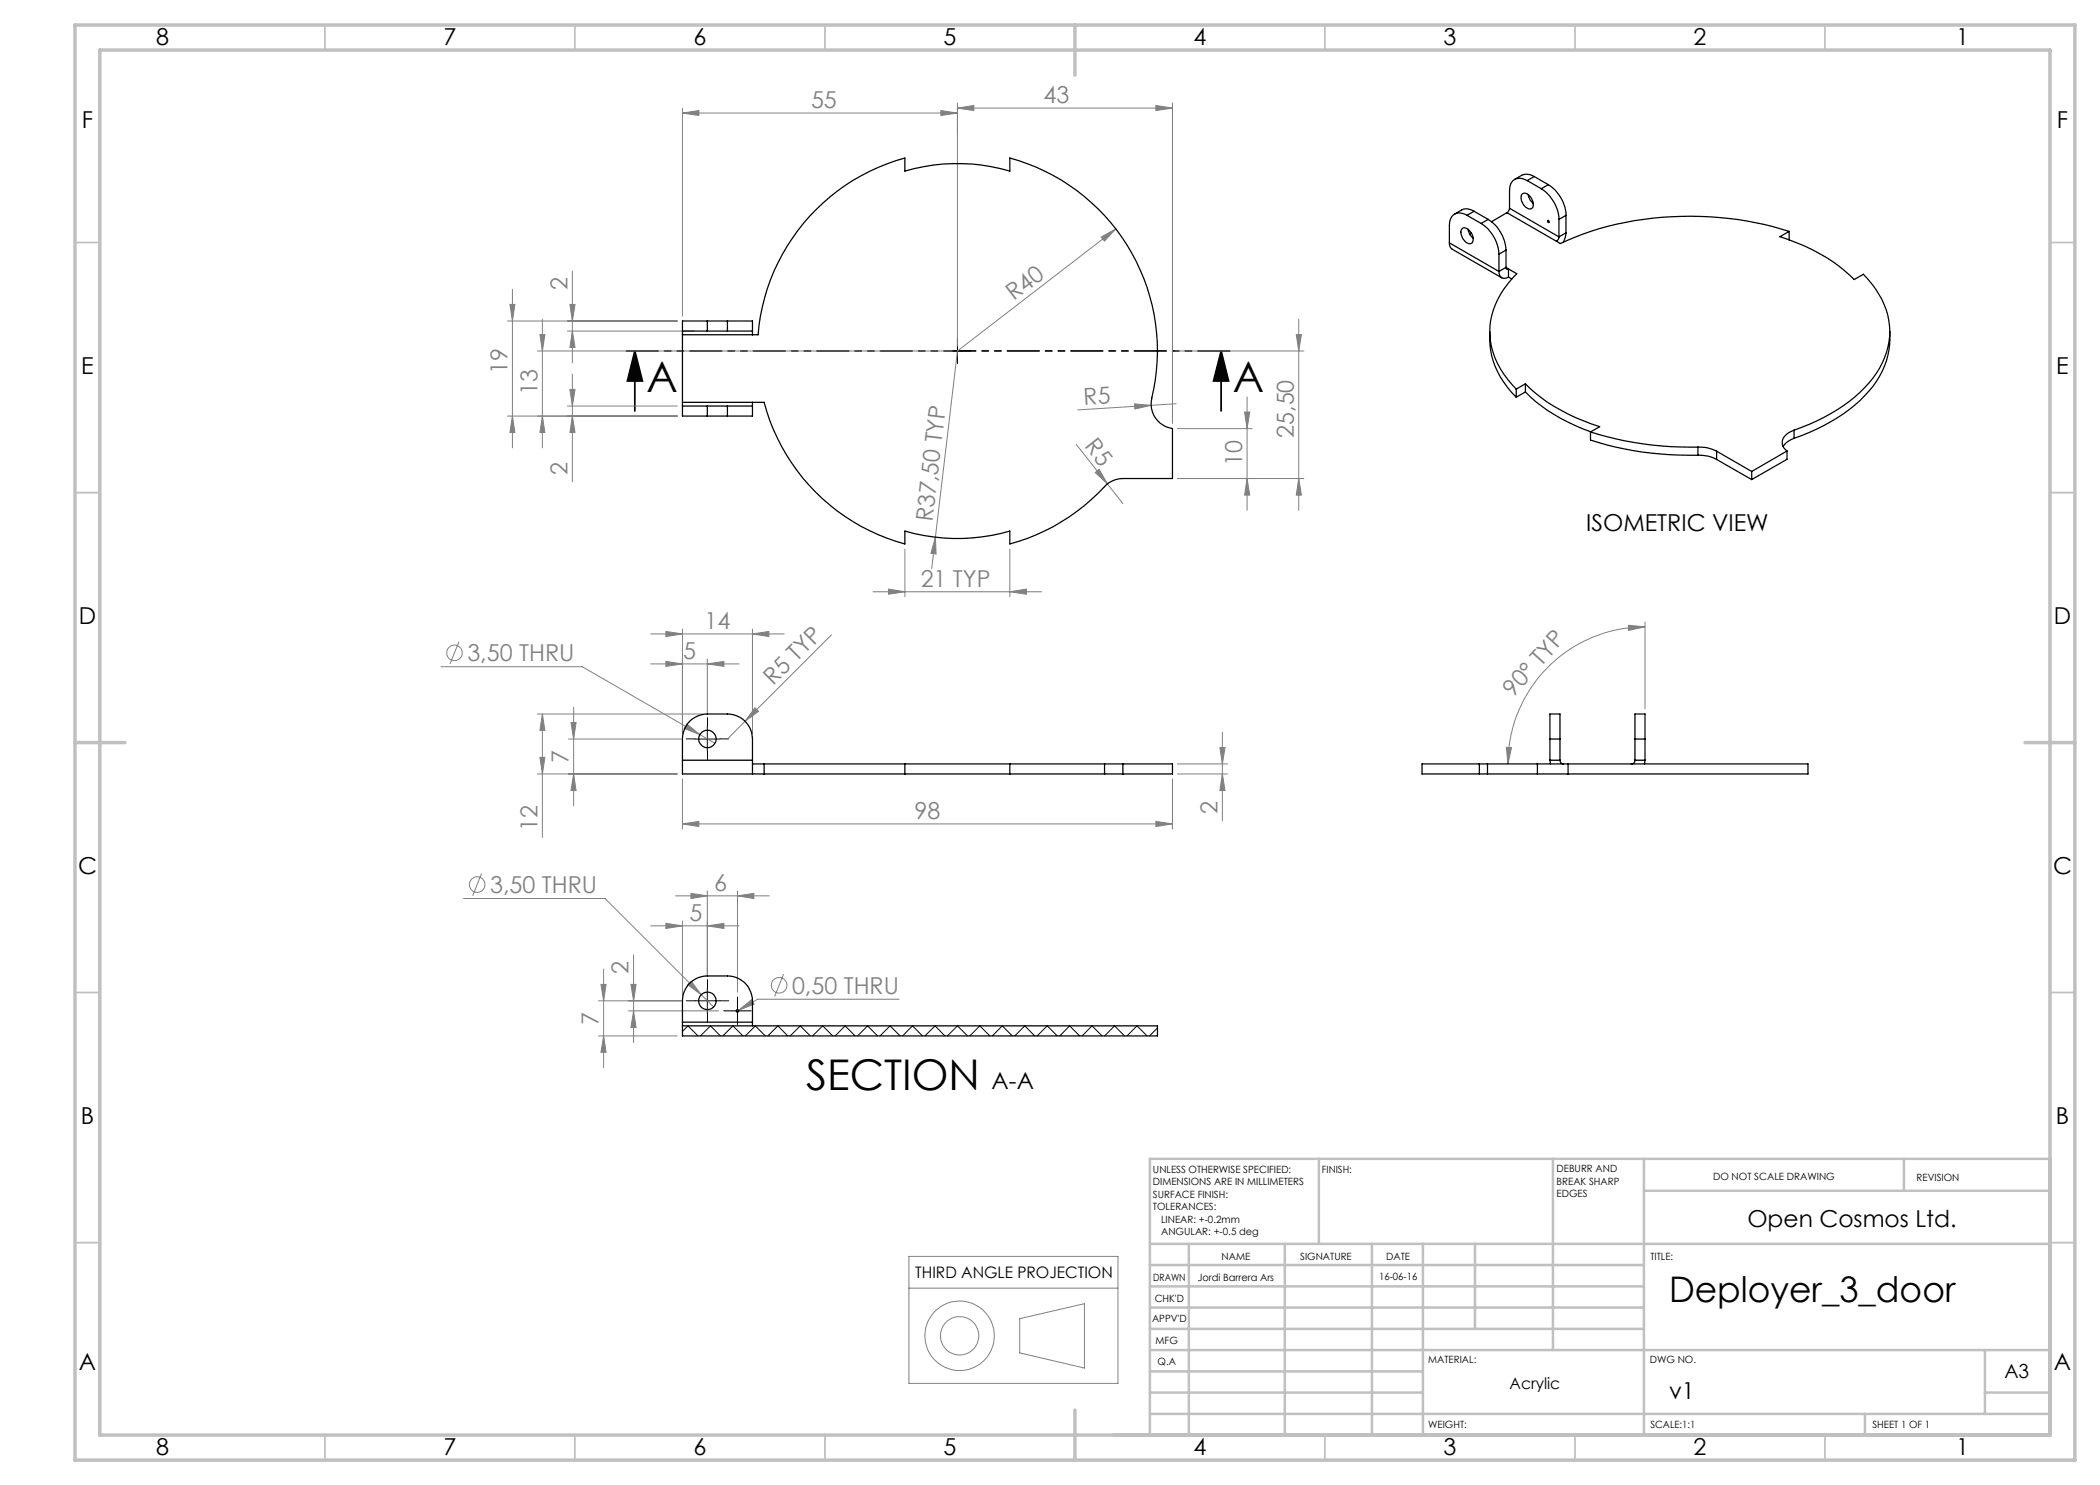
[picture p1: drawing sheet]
<svg xmlns="http://www.w3.org/2000/svg" width="420mm" height="297mm" viewBox="0 0 420 297" stroke-linecap="round" stroke-linejoin="round" font-family="sans-serif">
<g fill="none" stroke="#808080" stroke-width=".2">
<path d="M136.5 22.6l3.3-.5v1zM136.5 21.6v41.6M136.5 22.6h55M188.2 22.1l3.3 .5-3.3 .5zM191.5 21.6l3.3-.5v1zM191.5 20.6v48.6M191.5 21.6h43M231.2 21.1l3.3 .5-3.3 .5zM234.5 20.6v64.1M102.5 57.9v31.7M114.5 54.2v18.4M220.2 47.4l3-1.6-2.3 2.4z"/>
<path d="M223.2 45.8l-31.7 24.4-5.2 43.6M101.5 64.2h34M102 60.9h1l-.5 3.3zM107.5 70.2h83M108 66.9h1l-.5 3.3zM108.5 63.8v25.8M113.5 66.2h25.2M114 60.9h1l-.5 3.3zM114 77.9h1l-.5 3.3zM114.5 66.2l.5 3.3h-1zM114.5 74.9v21.4M235 70.2h25.8"/>
<path d="M249.4 79.4v22.7M259.3 66.9h1l-.5 3.3zM259.8 63.8v38.3M101.5 83.2h34M102.5 83.2l.5 3.3h-1zM108.5 83.2l.5 3.3h-1zM113.5 81.2h22M114.5 83.2l.5 3.3h-1zM215.2 88.9l9.4 11.8M219 94.5l.8-.6 1.7 2.9zM226.9 80.8l3.3 .3-3.2 .7zM235.2 80.7l-19.7 1.3"/>
<path d="M235.5 95.7h25.3M235.5 85.7h14.9M248.9 82.4h1l-.5 3.3zM249.4 95.7l.5 3.3h-1zM259.8 95.7l.5 3.3h-1zM174.6 118.4h33.7M177.7 117.8l3.3 .6-3.3 .4zM181 109.8v9.5M187.1 107.5l.1 3.3-1-.1zM202 118.4l3.3-.6v1zM202 109.8v9.5M88.2 133.3h28.3l23.5 13.6"/>
<path d="M91.8 128.3l-1.8 4.5M130.1 126.8h26.7M130.1 132.8h17.7M133.2 126.3l3.3 .5-3.3 .5zM133.2 132.3l3.3 .5-3.3 .5zM136.5 125.8v21M141.5 132.8l3.3-.5v1zM141.5 131.8v10.8M150.5 126.8l3.3-.5v1zM150.5 125.8v21M166.3 127l-17.3 17.2M325.7 125.1l3.3 .3-3.3 .7z"/>
<path d="M329 125.4a27.4 27.4 0 0 0-27.4 27.4M329 124.4v17.4M107.5 154.8h28M107.5 142.8h33M108 151.5h1l-.5 3.3zM108.5 142.8l.5 3.3h-1zM108.5 142.8v24.7M113.7 147.8h22.5M114.2 144.5h1l-.5 3.3zM114.7 154.8l.5 3.3h-1zM114.7 141.5v19.6M136.5 155.8v10"/>
<path d="M137.4 144.8l2.6 2.1-3.2-1.2zM140 146.9l3 1.8M149 144.2l-3.5 3.6M151 141.6l.7 .7-2.7 1.9zM234.5 155.8v10M235.5 154.8h10M235.5 152.8h10M244 149.5h1l-.5 3.3zM244.5 154.8l.5 3.3h-1zM244.5 146.4v17.8M301.3 149.5h1l-.7 3.3zM92.7 179.7h28.3l19.2 19.2"/>
<path d="M96.3 174.7l-1.8 4.4M135.1 179.2h18.7M136.5 164.8l3.3-.5v1zM136.5 164.8h98M138.2 178.7l3.3 .5-3.3 .5zM141.5 178.2v16.7M147.5 179.2l3.3-.5v1zM147.5 178.2v20.2M231.2 164.3l3.3 .5-3.3 .5zM120.2 196.9h1l-.5 3.3zM120.7 193.8v19.7M126.2 196.9h1l-.5 3.3z"/>
<path d="M126.7 191v17.5M130.1 185.2h17.7M133.2 184.7l3.3 .5-3.3 .5zM136.5 184.2v15M137.5 197l.8-.8 1.9 2.7zM140.2 198.9l2.5 2.5M141.5 185.2l3.3-.5v1zM156.7 194.8l-1.8 4.5M179.8 199.8h-28.3l-3.8 2.3M119.7 200.2h16.5M119.7 207.2h15.8M120.7 207.2l.5 3.3h-1z"/>
<path d="M125.7 202.2h18M126.7 202.2l.5 3.3h-1zM147.7 202.1l2.6-2.1 .5 .8zM147.7 202.1l-.5 .2M181.8 257.6h41.8M181.8 251.3h41.8v25.4h-41.8zM203.9 263.7l13-3v12.9l-13-3z"/>
<circle cx="90.9" cy="130.6" r="1.56"/>
<circle cx="95.4" cy="176.9" r="1.56"/>
<circle cx="155.8" cy="197.1" r="1.56"/>
<circle cx="191.9" cy="267.2" r="6.9"/>
<circle cx="191.9" cy="267.2" r="3.8"/>
</g>
<path d="M127 70.2l1.5 6h-3zM127 70.2v12M244.2 70.2l1.5 6h-3zM244.2 70.2v12" fill="none" stroke="#000" stroke-width=".35"/>
<path d="M139 147.8h-1.8M141.5 145.3v-1.8M141.5 150.3v1.7M144 147.8h1.7M141.5 197.7v-1.8M147.5 199.7v-.3M139 200.2h-1.8M141.5 202.7v1.7M144 200.2h1.7M145 202.2h-.3M147.5 204.7v.2M150 202.2h.2" fill="none" stroke="#000" stroke-width=".2" stroke-dasharray="15.2 1.3 1.3 1.3"/>
<path d="M189 70.2h5M191.5 67.7v5M139 147.8h5M141.5 145.3v5M141.5 197.7v5M147.5 199.7v5M139 200.2h5M145 202.2h5" fill="none" stroke="#000" stroke-width=".2"/>
<path d="M246.2 70.2h-121.2" fill="none" stroke="#000" stroke-width=".35" stroke-dasharray="6.3 1.3 1.3 1.3 1.3 1.3" stroke-dashoffset="-.3"/>
<g fill="none" stroke="#c0c0c0" stroke-width=".35">
<path d="M65 5v5M115 5v5M165 5v5M265 5v5M315 5v5M365 5v5M15 48.5h5M410 48.5h5M15 98.5h5M410 98.5h5M15 198.5h5M410 198.5h5"/>
<path d="M15 248.5h5M410 248.5h5M65 287v5M115 287v5M165 287v5M265 287v5M315 287v5M365 287v5"/>
</g>
<g fill="none" stroke="#c0c0c0" stroke-width=".5">
<path d="M263.8 231.8v17M310.6 231.8v38.2M328.8 231.8v55.2M328.8 238.2h81.2M380.8 231.8v6.4M410 231.8h-180v55.2M230 248.8h180M230 257.3h98.8M230 253h98.8M237.8 248.8v38.2M257 248.8v38.2M274.4 248.8v38.2"/>
<path d="M284.6 248.8v38.2M295 248.8v17M230 265.8h98.8M230 261.5h98.8M230 278.5h54.6M230 274.3h54.6M230 270h180M397 278.5h13M397 270v12.8M230 282.8h180M373 282.8v4.2"/>
</g>
<path d="M15 5h400v287h-400zM20 10h390v277h-390zM215 5v10M15 148.5h10M405 148.5h10M215 282v10" fill="none" stroke="#c0c0c0" stroke-width=".7"/>
<path d="M244.2 70.2l1.5 6h-3zM127 70.2l1.5 6h-3z" fill="#000"/>
<g fill="#808080">
<path d="M219 94.5l.8-.6 1.7 2.9z"/>
<path d="M226.9 80.8l3.3 .3-3.2 .7z"/>
<path d="M220.2 47.4l3-1.6-2.3 2.4z"/>
<path d="M151 141.6l.7 .7-2.7 1.9z"/>
<path d="M187.1 107.5l.1 3.3-1-.1z"/>
<path d="M141.5 132.8l3.3-.5v1zM133.2 132.3l3.3 .5-3.3 .5zM231.2 21.1l3.3 .5-3.3 .5zM191.5 21.6l3.3-.5v1z"/>
<path d="M136.5 164.8l3.3-.5v1zM231.2 164.3l3.3 .5-3.3 .5zM133.2 126.3l3.3 .5-3.3 .5zM150.5 126.8l3.3-.5v1zM137.4 144.8l-.6 .9 3.2 1.2zM136.5 22.6l3.3-.5v1zM188.2 22.1l3.3 .5-3.3 .5zM138.3 196.2l-.8 .8 2.7 1.9zM147.7 202.1l3.1-1.3-.5-.8z"/>
<path d="M138.2 178.7l3.3 .5-3.3 .5zM147.5 179.2l3.3-.5v1z"/>
<path d="M141.5 185.2l3.3-.5v1zM133.2 184.7l3.3 .5-3.3 .5z"/>
<path d="M202 118.4l3.3-.6v1zM177.7 117.8l3.3 .6-3.3 .4z"/>
<path d="M325.7 125.1l3.3 .3-3.3 .7zM301.3 149.5h1l-.7 3.3z"/>
<path d="M244.5 154.8l.5 3.3h-1zM244 149.5h1l-.5 3.3zM249.4 95.7l.5 3.3h-1zM248.9 82.4h1l-.5 3.3zM259.8 95.7l.5 3.3h-1zM259.3 66.9h1l-.5 3.3z"/>
<path d="M108.5 83.2l.5 3.3h-1zM108 66.9h1l-.5 3.3z"/>
<path d="M108.5 142.8l.5 3.3h-1zM108 151.5h1l-.5 3.3zM114.2 144.5h1l-.5 3.3zM114.7 154.8l.5 3.3h-1zM102 60.9h1l-.5 3.3zM102.5 83.2l.5 3.3h-1zM114 60.9h1l-.5 3.3zM114.5 66.2l.5 3.3h-1zM114 77.9h1l-.5 3.3zM114.5 83.2l.5 3.3h-1zM126.2 196.9h1l-.5 3.3zM126.7 202.2l.5 3.3h-1zM120.2 196.9h1l-.5 3.3zM120.7 207.2l.5 3.3h-1z"/>
</g>
<g fill="none" stroke="#000" stroke-width=".25">
<path d="M304.3 38.9a1 1 0 0 1 1.7 .3 1.96 1.96 0 0 1 .4 2.5 1.52 1.52 0 0 1-1.9-1.2l-.3-1zM305.4 36.1a2.15 2.15 0 0 0-2.5-.2 2.15 2.15 0 0 0-1 2.3v3.5M305.4 36.1l2.9 1.6M305.6 38.9l.5 1.2 .6 .6M306.8 35.3l-1.3-.4a3.5 3.5 0 0 0-2.6 1M306.8 35.3l-1.4 .8M306.8 35.3l2.9 1.6M308.3 37.7a7.8 7.8 0 0 1 3.5 6.2M309.7 36.9a7.8 7.8 0 0 1 3.5 6.2M309.7 36.9l-1.4 .8M289.9 48.6a1.38 1.38 0 0 0 .5 1.2l10 5.8M289.9 48.6l9.9 5.7"/>
<path d="M292.5 45.7a1.26 1.26 0 0 1 1.7 .8 1.52 1.52 0 0 1 0 2.2 2 2 0 0 1-2-1.9v-.7zM293.4 43.1a2.15 2.15 0 0 0-2.5-.3 2.15 2.15 0 0 0-1 2.3v3.5M293.4 43.1l2.8 1.6M293.6 45.9l.4 1.1 .6 .6M294.3 46.6l-.4 .2M294.8 42.3l-.4-.3a2.21 2.21 0 0 0-2.1 0l-1.4 .8M294.8 42.3l-1.4 .8M294.8 42.3l2.8 1.6M296.2 44.7a7.9 7.9 0 0 1 3.6 6.1M297.6 43.9a7.9 7.9 0 0 1 3.6 6.1M297.6 43.9l-1.4 .8M299.8 54.3a1.16 1.16 0 0 0 .5 1.2 1.16 1.16 0 0 0 1.4-.1"/>
<path d="M299.8 50.8v3.5M301.2 53.5a.31 .31 0 0 0 .1 .3 .31 .31 0 0 0 .4 0M301.2 53.5l.5 .3M301.2 50l-1.4 .8M301.2 53.5l-1.4 .8M301.2 50v3.5M301.4 42.5l-3.1 1.8M301.4 42.5l9.9 5.8M301.7 53.8l1.7 .9a15.9 15.9 0 0 0-5.3 13.8 17.1 17.1 0 0 0 5.1 9.3M301.7 53.8v1.6M301.7 55.4l.7 .4M301.9 41.7l-.2 .6-.3 .2"/>
<path d="M301.9 41.7l9.9 5.7M309.6 44.1a.25 .25 0 0 1 .2 .1 .25 .25 0 0 1-.1 .3l-.2-.3zM311.8 47.4l-.1 .4-.4 .5M311.8 43.9v3.5M313.2 46.6l-.1 .9-.5 1M313.2 46.6l-1.4 .8M313.2 43.1l-1.4 .8M313.2 43.1v3.5M357.8 46.3a65.8 65.8 0 0 0-42.7 1.1l-3 1.3-.8-.4M357.8 46.3l-1.8 1a36.3 36.3 0 0 1 14.8 8.6l1.9-1a15.9 15.9 0 0 1 5.1 13.5 18 18 0 0 1-6.9 11 38.6 38.6 0 0 1-12.1 6.6M357.8 46.3v1.6M357.8 47.9v.1"/>
<path d="M136.5 66.2h5M136.5 66.2v.8M136.5 67h15.1a40 40 0 0 1 29.4-35.4v2.6a37.6 37.6 0 0 1 21 0v-2.6a40.1 40.1 0 0 1 28.3 48.7 5 5 0 0 0 4.2 5.4v10h-9.9a4.9 4.9 0 0 0-3.7 1.6 40.5 40.5 0 0 1-18.9 11.5v-2.6a37.6 37.6 0 0 1-21 0v2.6a39.9 39.9 0 0 1-28.2-28.3h-16.3M136.5 67v13.5M141.5 64.2h-5v2M141.5 64.2v2M141.5 66.2h4M141.5 64.2h4M145.5 66.2h5M145.5 64.2h5v2M145.5 64.2v2M150.5 66.2v.8"/>
<path d="M298 66.3a16.3 16.3 0 0 0 5.2 13.1M303.2 77.8v1.6M305.1 76.8a34.9 34.9 0 0 0 14.8 8.5l-1.8 1.1M305.1 78.4a34.2 34.2 0 0 0 13 8M305.1 76.8l-1.9 1M305.1 76.8v1.6M305.1 78.4l-1.9 1M378 66.3a16.3 16.3 0 0 1-5.1 12.9 35.2 35.2 0 0 1-14.1 8.5M136.5 81.2h5M136.5 81.2v2h5M136.5 80.5v.7M141.5 81.2v2"/>
<path d="M141.5 81.2h4M141.5 83.2h4M145.5 81.2h5M145.5 81.2v2M150.5 81.2v2h-5M150.5 80.5v.7M318.1 86.4a66.5 66.5 0 0 0 21.5 3M318.1 86.4v1.6a64 64 0 0 0 21.5 3M339.6 89.4a7.3 7.3 0 0 1 3.7 .8M339.6 91a6.9 6.9 0 0 1 3.7 .9M339.6 89.4v1.6M343.3 90.2l7 4.1"/>
<path d="M343.3 90.2v1.7M343.3 91.9l7 4M350.3 94.3v1.6M357.4 90.2l-7.1 4.1M357.4 90.2v1.7l-7.1 4M358.8 86a2.87 2.87 0 0 0-2.4 2.8 2.05 2.05 0 0 0 1 1.4M358.8 87.7l-1.5 .8-.7 .8M358.8 86v1.7M136.5 152v-4.2a4.9 4.9 0 0 1 5-5h4a5 5 0 0 1 5 5v4.2M136.5 152v2.8h16.3M136.5 152h14M150.5 152v2.8"/>
<path d="M150.5 152.8h2.3M152.8 152.8h28.2M152.8 154.8h28.2M152.8 152.8v2M181 152.8h21M181 154.8h21M181 152.8v2M202 152.8h18.9M202 154.8h18.9M202 152.8v2M220.9 152.8h3.7M220.9 154.8h3.7"/>
<path d="M220.9 152.8v2M224.6 152.8v2M224.6 152.8h9.9v2h-9.9M295.9 152.8h1.6M295.9 154.8h1.6M295.9 152.8h-11.5v2h11.5M295.9 152.8v2M297.5 152.8h10M297.5 154.8h10M297.5 152.8v2M307.5 152.8h6.1M307.5 154.8h6.1"/>
<path d="M307.5 152.8v2M310 147.8v-5h2v5M310 152l.1 .8M310 152h2M310 147.8h2M310 147.8v4.2M312 152a.72 .72 0 0 0 .7 .8M312 147.8v4.2M313.6 152.8h48v2h-48M313.6 152.8v2M327 147.8v-5h2v5M327 152a.72 .72 0 0 1-.8 .8"/>
<path d="M327 152h2M327 147.8v4.2M327 147.8h2M329 152l-.1 .8M329 147.8v4.2M136.5 204.4v.8M136.5 204.4v-4.2a4.9 4.9 0 0 1 5-5h4a5 5 0 0 1 5 5v4.2M136.5 205.2h95v2h-95zM136.5 204.4h14M150.5 204.4v.8"/>
<circle cx="141.5" cy="147.8" r="1.74"/>
<circle cx="141.5" cy="200.2" r="1.75"/>
<circle cx="147.5" cy="202.2" r=".25"/>
</g>
<g fill="none" stroke="#000" stroke-width=".2">
<path d="M136.5 206.3l1.1-1.1 2 2M140.1 207.2l2-2 2 2M144.6 207.2l2-2 2 2M149.1 207.2l2-2 2 2M153.6 207.2l2-2 2 2M158 207.2l2.1-2 2 2M162.5 207.2l2-2 2 2M167 207.2l2-2 2 2M171.5 207.2l2-2 2 2M176 207.2l2-2 2 2M180.5 207.2l2-2 2 2M185 207.2l2-2 2 2"/>
<path d="M189.5 207.2l2-2 2 2M194 207.2l2-2 2 2M198.5 207.2l1.9-2 2.1 2M203 207.2l2-2 1.9 2M207.4 207.2l2-2 2.1 2M211.9 207.2l2-2 2 2M216.4 207.2l2-2 2 2M220.9 207.2l2-2 2 2M225.4 207.2l2-2 2 2M231.5 205.6l-1.6 1.6"/>
</g>
<g font-size="8.5">
<text x="129.3" y="78.4">A</text>
<text x="246.6" y="78.4">A</text>
<text x="161.2" y="217.9">SECTION</text>
</g>
<text font-size="7.1" x="333.8" y="260.4">Deployer_3_door</text>
<g font-size="4.7">
<text x="31.2" y="9">8</text>
<text x="88.7" y="9">7</text>
<text x="138.7" y="9">6</text>
<text x="188.7" y="9">5</text>
<text x="238.7" y="9">4</text>
<text x="288.7" y="9">3</text>
<text x="338.7" y="9">2</text>
<text x="391.2" y="9">1</text>
<text x="16.4" y="25.5">F</text>
<text x="411.4" y="25.5">F</text>
<text x="16.3" y="74.7">E</text>
<text x="411.2" y="74.7">E</text>
<text x="317.2" y="106.1">ISOMETRIC VIEW</text>
<text x="15.8" y="124.7">D</text>
<text x="410.8" y="124.7">D</text>
<text x="15.6" y="174.7">C</text>
<text x="410.6" y="174.7">C</text>
<text x="198.3" y="217.9">A-A</text>
<text x="16.2" y="224.7">B</text>
<text x="411.2" y="224.7">B</text>
<text x="349.5" y="245.3">Open Cosmos Ltd.</text>
<text x="15.8" y="274">A</text>
<text x="410.8" y="274">A</text>
<text x="333.8" y="279.8">v1</text>
<text x="31.2" y="291">8</text>
<text x="88.7" y="291">7</text>
<text x="138.7" y="291">6</text>
<text x="188.7" y="291">5</text>
<text x="238.7" y="291">4</text>
<text x="288.7" y="291">3</text>
<text x="338.7" y="291">2</text>
<text x="391.2" y="291">1</text>
</g>
<g font-size="4.7" fill="#808080">
<text x="162.2" y="21.6">55</text>
<text x="208.7" y="20.6">43</text>
<text x="113.5" y="58.1" transform="rotate(-90 113.5 58.1)">2</text>
<text x="202.8" y="60.2" transform="rotate(-38 202.8 60.2)">R40</text>
<text x="101.5" y="74.8" transform="rotate(-90 101.5 74.8)">19</text>
<text x="107.5" y="79" transform="rotate(-90 107.5 79)">13</text>
<text x="216.8" y="80.9" transform="rotate(-4 216.8 80.9)">R5</text>
<text x="216.8" y="89.3" transform="rotate(52 216.8 89.3)">R5</text>
<text x="258.8" y="87.6" transform="rotate(-90 258.8 87.6)">25,50</text>
<text x="113.5" y="95" transform="rotate(-90 113.5 95)">2</text>
<text x="248.4" y="93.2" transform="rotate(-90 248.4 93.2)">10</text>
<text x="186.5" y="104.3" transform="rotate(-83 186.5 104.3)">R37,50 TYP</text>
<text x="184.1" y="117.3">21 TYP</text>
<text x="140.9" y="125.8">14</text>
<text x="136.6" y="131.8">5</text>
<text x="93.5" y="132.3">3,50 THRU</text>
<text x="154.6" y="137.2" transform="rotate(-45 154.6 137.2)">R5 TYP</text>
<text x="302.6" y="139.6" transform="rotate(-48 302.6 139.6)">90° TYP</text>
<text x="113.7" y="152.6" transform="rotate(-90 113.7 152.6)">7</text>
<text x="107.5" y="166.2" transform="rotate(-90 107.5 166.2)">12</text>
<text x="182.9" y="163.8">98</text>
<text x="243.5" y="162.9" transform="rotate(-90 243.5 162.9)">2</text>
<text x="98" y="178.6">3,50 THRU</text>
<text x="142.9" y="178.1">6</text>
<text x="137.9" y="184.1">5</text>
<text x="125.7" y="194.8" transform="rotate(-90 125.7 194.8)">2</text>
<text x="158.4" y="198.8">0,50 THRU</text>
<text x="119.7" y="205" transform="rotate(-90 119.7 205)">7</text>
</g>
<text font-size="3.9" x="400.9" y="275.5">A3</text>
<g font-size="3.2">
<text x="183.1" y="255.7">THIRD ANGLE PROJECTION</text>
<text x="301.9" y="277.9">Acrylic</text>
</g>
<g font-size="2">
<text x="230.6" y="234.6">UNLESS OTHERWISE SPECIFIED:</text>
<text x="230.6" y="237.1">DIMENSIONS ARE IN MILLIMETERS</text>
<text x="230.6" y="239.6">SURFACE FINISH:</text>
<text x="264.4" y="234.6">FINISH:</text>
<text x="311.3" y="234.5">DEBURR AND</text>
<text x="311.3" y="237">BREAK SHARP</text>
<text x="311.3" y="239.5">EDGES</text>
<text x="342.6" y="236">DO NOT SCALE DRAWING</text>
<text x="383.3" y="236.2">REVISION</text>
<text x="230.6" y="242.1">TOLERANCES:</text>
<text x="232.2" y="244.6">LINEAR: +-0.2mm</text>
<text x="232.2" y="247.1">ANGULAR: +-0.5 deg</text>
<text x="244.3" y="252">NAME</text>
<text x="260" y="251.9">SIGNATURE</text>
<text x="277.2" y="251.9">DATE</text>
<text x="330.1" y="251.9">TITLE:</text>
<text x="230.6" y="256.1">DRAWN</text>
<text x="239.5" y="256.1">Jordi Barrera Ars</text>
<text x="275.8" y="255.9">16-06-16</text>
<text x="230.9" y="260.3">CHK'D</text>
<text x="230.4" y="264.4">APPV'D</text>
<text x="231.1" y="268.8">MFG</text>
<text x="231.5" y="273">Q.A</text>
<text x="285.6" y="272.5">MATERIAL:</text>
<text x="330" y="272.5">DWG NO.</text>
<text x="285.6" y="285.5">WEIGHT:</text>
<text x="330.1" y="285.6">SCALE:1:1</text>
<text x="374.5" y="285.6">SHEET 1 OF 1</text>
</g>
</svg>
